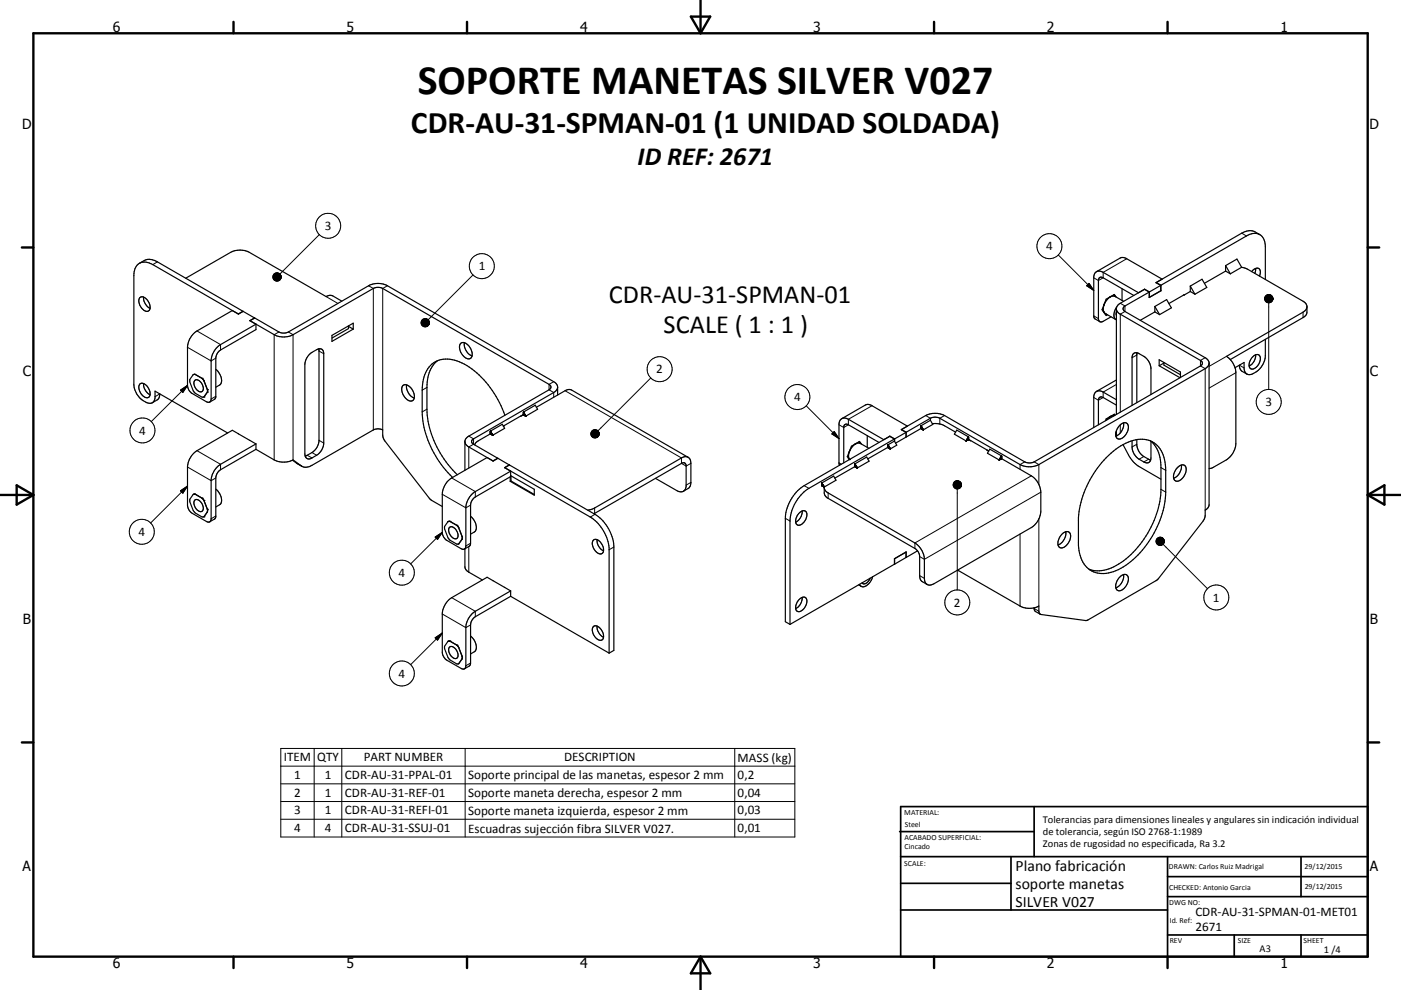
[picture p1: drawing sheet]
<svg xmlns="http://www.w3.org/2000/svg" width="420mm" height="297mm" viewBox="0 0 420 297" stroke-linecap="round" stroke-linejoin="round" font-family="sans-serif">
<g fill="none" stroke="#000" stroke-width=".36">
<path d="M41.8 79a3.9 3.9 0 0 0-1.7 3.7v32.6a5.9 5.9 0 0 0 5.2 5.7l.7-.4 .3-.6 .2-2.6 21.8 12.5M41.8 79l1.4-.8a3.9 3.9 0 0 1 4 .4l25.6 14.8M41.8 79a3.9 3.9 0 0 1 4 .4l25.7 14.8 1.4-.8 3.4 2M367.4 79.7l3.5-2 1.3 2.5M367.4 79.7l1.5 2.4M367.4 79.7v1.6M377.7 70.4l-1.4-.8a3.9 3.9 0 0 0-4 .4l-25.7 14.8M377.7 70.4a3.9 3.9 0 0 0-4 .4l-25.6 14.8M377.7 70.4a4 4 0 0 1 1.7 3.6v9.9M43.1 89.1a3.6 3.6 0 0 1 1.9 3.4M43.1 89.1a1.16 1.16 0 0 0-1.4 .4 1.16 1.16 0 0 0 0 1.4 2.94 2.94 0 0 0 2.6 2.5l.5-.4 .2-.5M43.1 89.1a3.7 3.7 0 0 0 1.9 3.4"/>
<path d="M55.7 83.5l13.4-7.8a6.1 6.1 0 0 1 5.7 0l23 13.3 .9-.4 .8 .1 3 1.6M69.7 93.2l-10.6 6.1a6.2 6.2 0 0 0-2.9 4.9v11.4a3.1 3.1 0 0 0 1.2 2.3l4.5 2.6a.87 .87 0 0 0 1 .1 .87 .87 0 0 0 .4-.9v-11.8a6.5 6.5 0 0 1 2.8-4.5l10.6-6.1M72.8 93.4v.1M72.8 93.4l-1.4 .8M76.3 95.4l-1.4 .8 1.8 1.1M76.3 95.4v.1M76.7 97.3v1.6l-10.6 6.1a3.2 3.2 0 0 0-1.4 2.4v11.7l-.4 .7-1.4 .8M104.5 97.9l1.4 .8M104.5 97.8v.8l-5 2.8M328.7 81.5l7.1-4.1 1.1-.1 11.5 6.4-1.8 1.1 1.4 .8M330.7 93.4l.2 .2M330.9 93.6l.1 .2"/>
<path d="M330.9 91.7l-.1 1 .1 .8M330.9 93.5l.1 .3M331 93.8l3.6 2.1M331 93.8l.2 .2M331 91.3l-.1 .3M331 91.3l-.1 .4M331.1 91v.2M331.3 94.2h.4M332.6 89.3l-1 1-.6 1M332.8 89.1l1.3-.2 2.8 1.5M332.8 89.1l-.2 .2M332.8 89.1l-.3 .1"/>
<path d="M333.1 88.9l-.3 .2M333.9 88.4l.6 .6M334.6 89.1l-.5-.8-2.5 1.5-1.2 3.1 1.2 1.8 .4-.3M334.7 92.8l.4 .8 .8 .7 24 13.8a.87 .87 0 0 1 .6 .9 .87 .87 0 0 1-.6 .8l-49.8 28.8a3.2 3.2 0 0 1-2.9 0l-24-13.9a6.4 6.4 0 0 0-5.7 0l-7.2 4.2M334.7 93.6v1M334.8 92.2a2.72 2.72 0 0 0-.1 3.8M336.4 86.6v3.5M339.9 88.7l-9.2-5.4a.86 .86 0 0 0-1-.1 .86 .86 0 0 0-.4 1v11.4a.86 .86 0 0 0 .4 .9 .86 .86 0 0 0 1-.1l2.4-1.3M343.2 86.8l-1.8 1-10.7-6.1a1.68 1.68 0 0 0-1.8-.3 1.68 1.68 0 0 0-1 1.6v12l.3 .6 1.6 .9M343.2 86.8l1.4 .8M343.2 86.8h.1M344.5 87.6l-7.2 4.2a.89 .89 0 0 0-.6 .8 .89 .89 0 0 0 .6 .9l24 13.8 1.1 1.2 .1 43.2-.4 .7-.8 .6-.1 2.2-.5 1.2-13.3 17.1-.8 .7-21 12-13.7-1.9-.4-.7v-1.8a6.1 6.1 0 0 1-5.7 0l-18.7-10.8"/>
<path d="M344.5 87.6l-1.4-.8-7.6 4.4-.7 1-.1 32.1M344.5 89.2h.1M344.6 87.6v1.6M346.2 93.6l-4.3 2.5M346.2 92l3.6-2.1 1.4 2.5-3.5 2M346.2 92l1.5 2.4M346.2 92v1.6M346.2 93.6l1.5 .8M346.6 84.8h.1M346.6 84.8l1.5 .8M348 87.2h.1M348 85.6v1.7l-3.4 1.9"/>
<path d="M348 85.6l-3.4 2M348.1 85.6v1.6M348.1 87.2l-3.6 2.1v-1.7M355 88.5l-4.5 2.6M356.9 87.5l-2 1M356.9 85.8l3.5-2 1.4 2.4-3.5 2.1M356.9 85.8l1.4 2.5M356.9 85.8v1.7M356.9 87.5l1.4 .8M367.4 81.3l-6.3 3.7M367.4 81.3l1.5 .8M372.2 80.2l1.9 .6 16.9 9.8 .8 1v2.3l-.3 .7-.8 .7-21.9 12.6"/>
<path d="M372.2 80.2l-3.3 1.9M375.3 81.5a1.46 1.46 0 0 1 2.4-.5l.2 .8-.3 1M376.4 80.5l-.2 1.5M391.8 92.2l-.3 .8-.8 .7-23 13.2a6.2 6.2 0 0 1 2.8 4.9v21.3a6.3 6.3 0 0 1-2.8 4.9l-4.2 2.4-1 .2M43.1 115.1a3.6 3.6 0 0 1 1.9 3.3M43.1 115.1a1.15 1.15 0 0 0-1.4 .3 1.15 1.15 0 0 0 0 1.4 2.68 2.68 0 0 0 2.8 2.4l.5-.8M43.1 115.1a3.7 3.7 0 0 0 1.9 3.3M47.9 118.2l-.4 1.5-1.8 1.1M57.9 112.4l-1 1.5v.7a5.1 5.1 0 0 0 4 4.6l.2-.1 1.1-1.5M57.9 112.4h.1M58.5 114.1a2.11 2.11 0 0 1 2.4 2.2 1.01 1.01 0 0 1-.5 1.3 1.01 1.01 0 0 1-1.3-.6 2.36 2.36 0 0 1-.6-2.9zM58.5 112.3l2.1 1.2"/>
<path d="M58.5 112.3l-.6 .1M58.5 112.3l-.5 .1M60.6 113.5l.5 .7M61.1 114.2l1.1 2.7M61.1 114.2h.1M62.2 116.9v.7M64.7 110.8a3.7 3.7 0 0 1 1.3 4.6l-1.3 .8M92.7 106.4l2.2-1.5a1.29 1.29 0 0 1 1.5-.2 1.29 1.29 0 0 1 .7 1.4v26.8a4.6 4.6 0 0 1-2.2 3.7l-1.4 .8a1.3 1.3 0 0 1-1.5 .1 1.3 1.3 0 0 1-.6-1.3v-26.8a4.6 4.6 0 0 1 1.3-3zM95.6 104.7v27.7a4.7 4.7 0 0 1-2.1 3.4l-2 1M99.5 100.6l6.4-3.6v1.7l-6.4 3.7zM120.8 115.6a2.49 2.49 0 0 1 3.2 2.1 1.65 1.65 0 0 1-.8 2.6 3.4 3.4 0 0 1-2.4-4.7zM121.9 115.5a4 4 0 0 0 2.3 4"/>
<path d="M131.1 108.2a9.6 9.6 0 0 0-3.1 8v6.6a29.3 29.3 0 0 0 9.1 19.6M138.2 103a2.34 2.34 0 0 1 3 1.7 2 2 0 0 1-.4 2.9 3.4 3.4 0 0 1-2.6-4.6zM139.2 102.8a3.9 3.9 0 0 0 2.3 4M167.2 118.5l-.1-2.8-.8-1-50.1-29a6.1 6.1 0 0 0-5.7 0l-24.1 13.9a3.1 3.1 0 0 1-2.8 0l-7.2-4.2-1.4 .8 7.2 4.2a6.1 6.1 0 0 0 5.7 0l24-13.9a3.1 3.1 0 0 1 2.8 0l49.9 28.8a.87 .87 0 0 1 .6 .8 .87 .87 0 0 1-.6 .8l-24.6 14.4-.6 1v8.8M167.2 116.3l-.6 1-.6 .5-24 13.9a.85 .85 0 0 0-.6 .8 .85 .85 0 0 0 .6 .8l7.2 4.2M334.7 119.9l-4-2.3a1.69 1.69 0 0 0-1.8-.3 1.69 1.69 0 0 0-1 1.6v9.3M334.7 114l-6 3.4M340.9 105.8l-.1 15M345.1 118.3v-7.7a4.7 4.7 0 0 0-2.2-3.7l-1.4-.8a1.28 1.28 0 0 0-1.5-.2 1.28 1.28 0 0 0-.6 1.4v14.3M347.5 109.7l6.3 3.6M347.5 109.7v-1.8l6.4 3.7v1.6M349 108.9l-1.5 .8"/>
<path d="M349 108.7v.9l4.9 2.8M362.5 109.1l-.4 .8-.8 .7-49.8 28.8a6.3 6.3 0 0 1-5.7 0l-24-13.9a3.2 3.2 0 0 0-2.9 0l-10.7 6.2M371.6 109.6l.4 1.5 1.8 1.1M376.4 106.5a3.6 3.6 0 0 1-1.9 3.3M376.4 106.5a1.15 1.15 0 0 1 1.4 .3 1.15 1.15 0 0 1 0 1.4 2.68 2.68 0 0 1-2.8 2.4l-.5-.8M376.4 106.5a3.5 3.5 0 0 0-1.9 3.3M379.4 101.8v4.9a5.8 5.8 0 0 1-5.2 5.7 1.84 1.84 0 0 1-1.2-2v-1.7l-2.7 1.6M71.4 130.1l5.3 3.1M71.5 130.2l-1.8-1.1-10.6 6.1a6.3 6.3 0 0 0-2.9 4.9v11.4a3.1 3.1 0 0 0 1.4 2.5l4.3 2.4a.86 .86 0 0 0 1 .2 .86 .86 0 0 0 .4-1v-11.8a6.4 6.4 0 0 1 2.8-4.5l10.6-6.1M76.7 134.8l5.5 3.2a6.4 6.4 0 0 0 5.7 0l2.5 1.8a2.79 2.79 0 0 0 3.1-.2l18.4-10.6a3.1 3.1 0 0 1 2.8 0l.1 2.1 .6 1.2 13.3 17.2 .8 .6 3.1 1.9M76.7 134.8l-10.6 6.1a3.1 3.1 0 0 0-1.4 2.5v11.7l-.3 .5-1.5 .9M76.7 133.2v1.6"/>
<path d="M87.7 138.1l2.8 1.8M139.4 132.6l.2 .6 .6 .7 7.6 4.4 1.4-.8M147 130.2l-3.9 2.3-.8 1M147 129.3l3.6-2 .7 1.2-3.6 2.1M147 129.3l.7 1.3M147 129.3v.9M147 130.2l.7 .4M149.2 137.5h.1M151.1 127.7l-.2 .2M151.4 124.6a27.3 27.3 0 0 0-13.6-16 7.3 7.3 0 0 0-9.9 2.6 12.5 12.5 0 0 0-1.3 5.8v6.6a29.2 29.2 0 0 0 9.1 19.6M152.7 139.6l-3.4-2.1-1.4 .8-1.9-1-10.6 6.1a6.2 6.2 0 0 0-2.8 4.9v11.4a3.2 3.2 0 0 0 1.2 2.3l4.5 2.6a.86 .86 0 0 0 .9 .1 .86 .86 0 0 0 .5-.9v-11.4a6.2 6.2 0 0 1 2.8-4.9l10.6-6.1M156.8 124.5l-5.9 3.3"/>
<path d="M156.9 124.4l-.9 .5M156.9 123.6l3.6-2 .7 1.2-3.6 2M156.9 123.6l.7 1.2M156.9 123.6v.8M156.9 124.4l.7 .4M160.8 122.2l8.6-5 .9-.3h.9l35.1 20.3M252.4 125.6l7-4.1 .8-.2 .6 .1 11.2 6.4-1.8 1.1 1.4 .8v1.4M254.3 137.4l.2 .2M254.5 137.6l.2 .3zM254.7 135.4l-.2 .3M254.7 135.4l-.3 1.1 .2 1.1M254.8 135.1l-.1 .3"/>
<path d="M256.2 133.3a1.81 1.81 0 0 1 1.8-.2l2.5 1.4M256.2 133.4l-1 1-.5 1M256.3 140l-6 3.4M256.3 139.2l3.5-2.1 .8 1.3-3.6 2M256.3 139.2l.7 1.2M256.3 139.2v.8M256.3 140l.7 .4M256.7 133l-.5 .4M257.5 132.5l.6 .6M258.2 133.2l-.5-.8-2.4 1.5-1.3 3.1 .7 .9M260 130.7v3.5M263.6 132.7l-9.2-5.3a.85 .85 0 0 0-1-.1 .85 .85 0 0 0-.4 .9v10.7"/>
<path d="M266.2 134.2l-6 3.5M266.2 133.5l.7 1.2M266.2 133.5v.8l.7 .4M266.8 130.9l-1.8 1-10.6-6.1a1.73 1.73 0 0 0-2-.2 1.73 1.73 0 0 0-.9 1.8v11.5l.2 .7M266.8 130.9l1.4 .8M266.8 130.9h.1M268.1 131.7l-1.4-.8-25.6 14.8a12.5 12.5 0 0 0-5.6 9.8v31l1.3 .8M268.1 131.7v.6M268.1 131.7l-25.6 14.8a12.5 12.5 0 0 0-5.7 9.8v31M268.1 132.3l-1.9 1.2M268.1 132.3l.8 1.3-2 1.1M268.2 131.7v.7"/>
<path d="M270.3 128.9h.1M270.3 128.9l1.4 .8v1.4M276.1 128.6l-7.6 4.3M276.1 127.7l2.8-1.6 .8 1.2-2.9 1.7M276.1 127.7l.7 1.3M276.1 127.7v.9M276.1 128.6l.7 .4M279.5 127.1h.5a5.7 5.7 0 0 1 3.2 .6l3.3 1.9M290.4 131.8l6 3.5M290.4 131.9l.6 .3M290.4 131.1l-3.6-2.1-.7 1.3 3.6 2M290.4 131.1l-.7 1.2"/>
<path d="M290.4 131.9l-.7 .4M290.4 131.1v.8M296 135l.4 .4M300.3 137.6l8.9 5.2a6.3 6.3 0 0 1 2.8 4.9v5.7a6.2 6.2 0 0 1-2.8 4.9l-29.2 16.9a1.72 1.72 0 0 1-2 .2 1.72 1.72 0 0 1-.9-1.9v-5.7a6.3 6.3 0 0 0-2.8-4.9l-26-15-.8-.7-.4-.8M300.3 136.8l-.7 1.2M300.3 137.6l-.7 .4M300.3 136.8v.8M300.3 136.8l-3.5-2-.8 1.2 3.6 2M331.7 137.3a15.1 15.1 0 0 1 11.5-5.5 7.5 7.5 0 0 1 6.2 7.6l.1 8.2a28.6 28.6 0 0 1-14.2 23.3 8.1 8.1 0 0 1-9.5-.7 10.1 10.1 0 0 1-2.5-6.6v-8.3a29.7 29.7 0 0 1 8.4-18zM332.6 125.2l-.8 .8M333.1 124.8l-.5 .4M333.9 124.4l.3 .2"/>
<path d="M334 124.7l-1.5 .5M334.3 124.6l-.2-.3-2.5 1.4-.2 .5M334.7 129.2l.1 1.5M334.7 121.5l-4-2.2a.88 .88 0 0 0-1-.1 .88 .88 0 0 0-.4 .9v7.3M334.7 129.5l.1 1.3M334.8 130.7l-.3 .1M335.8 127.5a1.35 1.35 0 0 1 1.9-.6 1.35 1.35 0 0 1 .6 1.8 3.5 3.5 0 0 1-3 3 1.73 1.73 0 0 1-.5-2.6zM336.7 133.4l1.6 3.1a9.1 9.1 0 0 0 3.2 3.5l6.6 3.8M336.8 126.9a4 4 0 0 1-2 3.8M339.4 132.2v1.9a4.6 4.6 0 0 0 2.1 3.7l1.4 .8a1.3 1.3 0 0 0 1.5 .1 1.3 1.3 0 0 0 .7-1.3v-5M340.8 131.9v1.7a4.8 4.8 0 0 0 2.1 3.4l2.1 1M344.9 132.3a9.7 9.7 0 0 1 3.2 8v6.5a28.5 28.5 0 0 1-14.2 23.3 9.3 9.3 0 0 1-7.4 .6"/>
<path d="M354.2 139.5a4 4 0 0 1-2.3 4M57.9 148.3l-1 1.5v.7a5.1 5.1 0 0 0 4 4.6l.2-.1 1.1-1.4M58 148.3h-.1M58.5 150a2.31 2.31 0 0 1 2.5 2.5 .92 .92 0 0 1-.6 1 .92 .92 0 0 1-1.1-.4 2.46 2.46 0 0 1-.8-3.1zM58.5 148.3l2.1 1.2M58.5 148.3h-.6M58.5 148.2v.1M58.5 148.2l-.5 .1M58.5 148.2l2.1 1.3M60.6 149.5l.5 .6M61.1 150.1l1.1 2.7M62.2 152.8v.8"/>
<path d="M62.2 152.8v.7M62.2 153.5v.1M64.7 146.7a3.7 3.7 0 0 1 1.3 4.6l-1.3 .8M134.6 156.4h.3M134.6 156.4l-.3 .1-1 1.4v.8a5.1 5.1 0 0 0 3.9 4.6l.3-.1M134.7 158.3a1.5 1.5 0 0 1 2.3 1.1 1.37 1.37 0 0 1-.4 2.2 2.6 2.6 0 0 1-1.9-3.3zM134.9 156.4l2.1 1.2M137 157.6l.5 .7M137.5 158.3l1 2.7M137.5 158.3h.1M137.5 158.3l1.1 2.7M141.1 154.9a3.7 3.7 0 0 1 1.3 4.6l-1.3 .8"/>
<path d="M151.3 140.3l25.7 14.8a12.7 12.7 0 0 1 5.6 9.2v31.6M153 143.1v1.3M153.1 141.4l-1.8-1.1 1.4-.8 25.7 14.8a12.4 12.4 0 0 1 5.6 9.8v31l-1.4 .8M153.1 142.7l7.1 4.1v1.8l-7.2-4.2M153.1 141.4v1.6l-10.6 6.1a3.2 3.2 0 0 0-1.4 2.4v11.7l-.3 .6-1.5 .9M153.2 144.3l-.2 .1M153.2 144.3l7 4M153.2 142.8v1.5M196.5 143.5l6.4 3.7a1.68 1.68 0 0 0 1.8 .3 1.68 1.68 0 0 0 1-1.6v-6.3a.83 .83 0 0 0-.5-.8 .83 .83 0 0 0-.9 .2l-26.2 15.1M204.9 147.4l1.6-1 .5-.7 .1-6.7a1.72 1.72 0 0 0-.8-1.8 1.72 1.72 0 0 0-2 .2l-26 15-2.1 .6M240.5 153.3a3.6 3.6 0 0 1-1.9 3.4M240.5 153.3a.98 .98 0 0 1 1.4 .8 3.1 3.1 0 0 1-2.7 3.5l-.5-.4-.1-.5"/>
<path d="M240.5 153.3a3.5 3.5 0 0 0-1.9 3.4M246.4 144.9l3.5-2.1 .7 1.3-3.5 2M246.4 144.9l.7 1.2M246.4 144.9v.8l.7 .4M247.1 146.1v2l.9 1.2 26.3 15.2a3 3 0 0 1 1.4 2.5l.2 6.7 .4 .7 1.7 .9M319.5 159.5a4 4 0 0 1-2.3 4M352.9 140.4a1.54 1.54 0 0 1 2.6-.3 3.5 3.5 0 0 1-2.9 4.3 2.13 2.13 0 0 1-.2-3.3zM137.5 163.2h.1M138.5 161.7l-1 1.5M138.5 161v.7M138.5 161h.1M138.5 161.7h.1"/>
<path d="M138.6 161v.7M138.6 161.7l-1.1 1.5M139.4 164.7v5.3l.2 .8 1 .9 4 2.3M147.8 174.2l3.5 2.1M147.9 174.2l-1.9-1-10.6 6.1a6.2 6.2 0 0 0-2.8 4.9v11.4a3.2 3.2 0 0 0 1.4 2.5l4.5 2.6h.7l1.7-1.2 .2-12a3.1 3.1 0 0 1 1.4-2.5l10.6-6.1M151.3 176.2l1.8 1.1M153.1 178.9l29.5 17M153.1 177.3v1.6M153.1 177.3l-10.6 6.1a6.2 6.2 0 0 0-2.8 4.9v11.4l-.4 .9M179 161.9a3.6 3.6 0 0 1 1.9 3.4M179 161.9a1.16 1.16 0 0 0-1.3 .4 1.16 1.16 0 0 0 0 1.4 2.69 2.69 0 0 0 2.8 2.4l.4-.8M179 161.9a3.6 3.6 0 0 0 1.9 3.4"/>
<path d="M240.5 179.2a3.6 3.6 0 0 1-1.9 3.4M240.5 179.2a1.15 1.15 0 0 1 1.3 .4 1.15 1.15 0 0 1 0 1.4 2.86 2.86 0 0 1-2.6 2.5l-.5-.4-.1-.5M240.5 179.2a3.5 3.5 0 0 0-1.9 3.4M257.4 175.5l.8 .4M260.9 173.5a1.7 1.7 0 0 1-2.5 1.4M261.6 173a3.4 3.4 0 0 1-3.3 3l-.6-.7M268.1 169.2h.1M271.6 167.2l.1-1.6-3.6 2v1.7l-31.3 18M271.6 167.3v-1.7l-3.4 2v1.6M275.1 165.3l-6.9 3.9M318.2 160.4a1.52 1.52 0 0 1 2.7-.3 3.5 3.5 0 0 1-2.9 4.3 1.75 1.75 0 0 1-.6-2.6zM335.8 173a1.35 1.35 0 0 1 1.9-.6 1.35 1.35 0 0 1 .6 1.8 3.5 3.5 0 0 1-3 3 1.73 1.73 0 0 1-.5-2.6z"/>
<path d="M336.8 172.4a3.9 3.9 0 0 1-2.3 4M134.7 194.2a1.71 1.71 0 0 1 2.4 1.5 1.13 1.13 0 0 1 .3 1.1 1.13 1.13 0 0 1-1 .8 2.68 2.68 0 0 1-1.7-3.4zM134.7 192.3h.2M134.9 192.3l2.1 1.3M134.9 192.3l-.6 .1-1 1.5v.7a5.1 5.1 0 0 0 3.9 4.6l.3-.1M137 193.6l.5 .6M137.5 194.2l1.1 2.7M137.5 194.2h.1M137.5 199.1h.1M138.5 197.6l-1 1.5M138.5 197.6h.1M138.6 196.9v.7"/>
<path d="M138.6 196.9l-.1 .7M138.6 197.6l-1.1 1.5M141.1 190.8a3.7 3.7 0 0 1 1.3 4.6l-1.3 .8M179 187.8a3.6 3.6 0 0 1 1.9 3.4M179 187.8a1.15 1.15 0 0 0-1.3 .4 1.15 1.15 0 0 0 0 1.4 2.68 2.68 0 0 0 2.8 2.4l.4-.8M179 187.8a3.6 3.6 0 0 0 1.9 3.4M310.1 182.4l.2 .9 1.6 1"/>
</g>
<g fill="none" stroke="#000" stroke-width=".3">
<path d="M47.2 78.6l-1.4 .8M95.7 70.4l-11.8 11.8M317.3 76.5l10.6 10.6M337.8 77.6l-7.1 4.1v1.6l-1.4 .9-1.4-.9M372.3 70l1.4 .8M59.1 99.3l7 4.1v1.6M83.6 99.6l-1.4 .8v37.6M86.4 99.6l1.5 .8v37.6M97.8 89l3.5 2M110.5 85.7l1.4 .8v42.5M116.2 85.7l-1.5 .8v42.5M141.8 82.5l-13.4 13.4"/>
<path d="M326.5 85l1.4 2.1-2.1-1.4zM327.9 94.8l1.4 .8M331.7 94.2l-.3 .2M333.9 88.4l.1 .2M335.9 91l1.4 .8v1.7l-1.4 .8v29.4M380.4 90.9v25.9M390.7 93.7v1.6M47.9 118.2l-1.4 .8M54.1 117l2.1-1.4-1.4 2.1zM56.2 104.2l7.1 4.1 1.4-.9M56.2 115.6l-10.9 10.9M64.7 118.9l-1.4 .8"/>
<path d="M95.6 105.3l1.5 .8M128 116.2l-1.4 .8M166 114.5l-1.4 .8v1.6l1.4 .9v1.4M169.4 117.2l34.9 20.2v1.6l1.4 .8 1.4-.8M195.1 113.4l-15.8 15.9M334.7 115.3l-4 2.3v1.7l-1.4 .8-1.4-.8M340.8 106.5l-1.4 .8M361.3 107.3l-1.4 .8v1.7l1.4 .8v42.4M367.7 106.9l-5.2 3M370.5 111.8l-8 4.6M371.6 109.6l1.4 .8M59.1 135.2l7 4.1v1.6"/>
<path d="M88.9 139l1.5 .8M92.1 136.6l1.4 .8M93.5 135.8l1.4 .8M95.6 132.1l1.5 .8M128 122.8l-1.4 .8M140.6 130.8l1.4 .9v1.6l-1.4 .8v6.3M147 129.3l.7 1.3-.7-.4zM156.9 123.6l.7 1.2-.7-.4zM241.7 121.7l9.8 9.9M250.1 129.5l1.4 2.1-2.1-1.4zM251.5 138.9l.7 .4M256.3 139.2l.7 1.2-.7-.4z"/>
<path d="M257.6 132.5v.1M261.4 121.7l-7 4.1v1.6l-1.4 .8-1.5-.8M266.2 133.5l.7 1.2-.7-.4zM276.1 127.7l.7 1.3-.7-.4zM277.5 124.7l1.4 .8v.6M283.2 124.7l-1.4 .8v1.7M290.4 131.1v.8l-.7 .4zM300.3 136.8v.8l-.7 .4zM307.2 138.6l-1.4 .8v1.4M310.1 138.6l1.4 .8v6M333.9 124.4l.1 .1M335.9 127.5v2.4"/>
<path d="M340.8 133.3l-1.4 .8M342.9 137l-1.4 .8M344.4 137.8l-1.5 .8M54.1 147.3l2.1-1.5-1.4 2.2zM56.2 140.1l7.1 4.1 1.4-.8M56.2 145.8l-11 11.1M64.7 154.8l-1.4 .8M132.6 148.3l7.1 4.1 1.4-.9M132.6 159.7l-9.5 9.5M135.4 143.4l7.1 4.1v1.6M178.3 152.4v1.6M178.4 154.3l-1.4 .8"/>
<path d="M207.1 144.7l-1.4 .8M235.5 155.5l1.3 .8M241.1 145.7l1.4 .8M246.4 144.9l.7 1.2-.7-.4zM248.3 147.9v1.6M287 146.7v30.3M309.2 142.8l-34.9 20.1v1.6M311.5 155.7v26.1M312 147.7l-34.9 20.1-1.4-.8M348.1 146.8l1.4 .8M348.1 140.3l1.4 .8M130.5 161.1l2.1-1.4-1.4 2.1z"/>
<path d="M135.4 179.3l7.1 4.1v1.6M140.6 164v7.7M141.1 163l-1.4 .8M184 164.1l-1.4 .8M275.7 172.7l1.4 .8M305.8 160.2v21.6M348.7 163.3l13.3 13.3M130.5 191.3l2.1-1.4-1.4 2.2zM132.6 184.2l7.1 4.1 1.4-.8M132.6 189.9l-9.5 9.5M141.1 198.9l-1.4 .8M310.1 182.6l1.4 .8"/>
<path d="M84.2 224.5h154.1v26.6h-154.1zM84.2 229.9h154.1M84.2 235.2h154.1M94.2 224.5v26.6M102.5 224.5v26.6M139.5 224.5v26.6M220.3 224.5v26.6M84.2 240.5h154.1M84.2 245.8h154.1"/>
<circle cx="98.4" cy="67.7" r="3.8"/>
<circle cx="144.4" cy="79.8" r="3.8"/>
<circle cx="314.6" cy="73.9" r="3.8"/>
<circle cx="197.8" cy="110.8" r="3.8"/>
<circle cx="239.1" cy="119.1" r="3.7"/>
<circle cx="42.7" cy="129.1" r="3.8"/>
<circle cx="380.4" cy="120.6" r="3.7"/>
<circle cx="42.5" cy="159.5" r="3.7"/>
<circle cx="120.5" cy="171.8" r="3.8"/>
<circle cx="364.7" cy="179.2" r="3.8"/>
<circle cx="287" cy="180.7" r="3.8"/>
<circle cx="120.5" cy="202.1" r="3.8"/>
</g>
<g fill="#000">
<circle cx="60.6" cy="113.5" r=".18"/>
<circle cx="61.1" cy="119.1" r=".18"/>
<circle cx="62.2" cy="116.9" r=".18"/>
<circle cx="62.2" cy="117.6" r=".18"/>
<circle cx="254.7" cy="137.9" r=".18"/>
<circle cx="60.6" cy="149.5" r=".18"/>
<circle cx="61.1" cy="150.1" r=".18"/>
<circle cx="61.1" cy="155" r=".18"/>
<circle cx="62.2" cy="152.8" r=".18"/>
<circle cx="134.3" cy="156.5" r=".18"/>
<circle cx="134.9" cy="156.4" r=".18"/>
<circle cx="137" cy="157.6" r=".18"/>
<circle cx="134.3" cy="192.4" r=".18"/>
<circle cx="134.9" cy="192.3" r=".18"/>
<circle cx="137" cy="193.6" r=".18"/>
</g>
<g fill="#000" stroke="#000" stroke-width=".3">
<path d="M84.2 82.6l.1 .5zM84 82.3l.3 .8zM83.9 82.1l.4 1zM83.6 82l.7 1.1zM83.4 81.9l.9 1.2zM83.1 81.8l.3 .1 .9 1.2zM82.8 81.9l.3-.1 1.2 1.3zM82.6 81.9h.2l1.5 1.2zM82.3 82l.3-.1 1.7 1.2zM82.1 82.2l.2-.2 2 1.1zM82.1 82.2l2.2 .9-2.3-.6zM82 82.5l2.3 .6-2.5-.4z"/>
<path d="M81.8 82.7l2.5 .4-2.5-.1zM81.8 83l2.5 .1-2.5 .1zM81.8 83.2l2.5-.1-2.5 .4zM81.8 83.5l2.5-.4-2.3 .6zM82 83.7l2.3-.6-2.2 .9zM82.1 84l2.2-.9-2 1zM82.3 84.1l2-1-1.7 1.2zM82.6 84.3l1.7-1.2-1.5 1.2zM82.8 84.3l1.5-1.2-1.2 1.2zM84.3 83.1l-.9 1.2h-.3zM84.3 83.1l-.9 1.2zM84.3 83.1l-.7 1.1z"/>
<path d="M84.3 83.1l-.4 1zM84.3 83.1l-.3 .8zM84.3 83.1l-.1 .5zM84.3 83.1v.3zM128.6 96.3l.1 .5zM128.5 96.1l.2 .7zM128.3 95.9l.4 .9zM128.1 95.7l.6 1.1zM127.8 95.6l.9 1.2zM127.5 95.6h.3l.9 1.2zM127.3 95.6h.2l1.2 1.2zM127 95.7l.3-.1 1.4 1.2z"/>
<path d="M126.8 95.8l.2-.1 1.7 1.1zM126.6 96l.2-.2 1.9 1zM126.6 96l2.1 .8-2.3-.6zM126.4 96.2l2.3 .6-2.4-.4zM126.3 96.4l2.4 .4-2.5-.1zM126.2 96.7l2.5 .1-2.5 .2zM126.2 97l2.5-.2-2.4 .4zM126.3 97.2l2.4-.4-2.3 .7zM126.4 97.5l2.3-.7-2.1 .9zM126.6 97.7l2.1-.9-1.9 1.1zM126.8 97.9l1.9-1.1-1.7 1.2zM127 98l1.7-1.2-1.4 1.2z"/>
<path d="M127.3 98l1.4-1.2-1.2 1.3zM128.7 96.8l-1.2 1.3zM128.7 96.8l-.9 1.2zM128.7 96.8l-.6 1.1zM128.7 96.8l-.4 1zM128.7 96.8l-.2 .8zM128.7 96.8l-.1 .6zM128.7 96.8v.3zM326.5 85l1.4 2.1-2.1-1.4zM381.5 89.1l.1 .5zM381.4 88.9l.2 .7zM381.2 88.7l.4 .9z"/>
<path d="M381 88.5l.6 1.1zM380.7 88.4l.9 1.2zM380.4 88.4h.3l.9 1.2zM380.2 88.4h.2l1.2 1.2zM379.9 88.4h.3l1.4 1.2zM379.7 88.6l.2-.2 1.7 1.2zM379.5 88.8l.2-.2 1.9 1zM379.5 88.8l2.1 .8-2.3-.6zM379.3 89l2.3 .6-2.4-.4zM379.2 89.2l2.4 .4-2.5-.1zM379.1 89.5l2.5 .1-2.5 .1zM379.1 89.7l2.5-.1-2.4 .4z"/>
<path d="M379.2 90l2.4-.4-2.3 .6zM379.3 90.2l2.3-.6-2.1 .9zM379.5 90.5l2.1-.9-1.9 1zM379.7 90.6l1.9-1-1.7 1.2zM379.9 90.8l1.7-1.2-1.4 1.2zM380.2 90.8l1.4-1.2-1.2 1.3zM381.6 89.6l-.9 1.2-.3 .1zM381.6 89.6l-.9 1.2zM381.6 89.6l-.6 1.1zM381.6 89.6l-.4 1zM381.6 89.6l-.2 .7zM381.6 89.6l-.1 .5z"/>
<path d="M381.6 89.6v.3zM54.1 117l2.1-1.4-1.4 2.1zM147 129.3l.7 1.3-.7-.4zM156.9 123.6l.7 1.2-.7-.4zM179.5 129.6l.1 .6zM179.4 129.4l.2 .8zM179.2 129.2l.4 1zM179 129l.6 1.2zM178.7 129h.3l.6 1.2zM178.5 128.9l1.1 1.3zM178.2 128.9h.3l1.1 1.3zM177.9 129l.3-.1 1.4 1.3z"/>
<path d="M177.7 129.1l.2-.1 1.7 1.2zM177.5 129.3l.2-.2 1.9 1.1zM177.5 129.3l2.1 .9-2.3-.7zM177.3 129.5l2.3 .7-2.4-.5zM177.2 129.7l2.4 .5-2.5-.2zM177.1 130l2.5 .2-2.5 .1zM177.1 130.3l2.5-.1-2.4 .4zM177.2 130.6l2.4-.4-2.3 .6zM177.3 130.8l2.3-.6-2.1 .8zM177.5 131l2.1-.8-1.9 1zM177.7 131.2l1.9-1-1.7 1.1zM177.9 131.3l1.7-1.1-1.4 1.2z"/>
<path d="M178.2 131.4l1.4-1.2-1.1 1.2zM179.6 130.2l-1.1 1.2zM179.6 130.2l-.9 1.1zM179.6 130.2l-.6 1zM179.6 130.2l-.4 .9zM179.6 130.2l-.2 .7zM179.6 130.2l-.1 .5zM179.6 130.2v.2zM250.1 129.5l1.4 2.1-2.1-1.4zM256.3 139.2l.7 1.2-.7-.4zM266.2 133.5l.7 1.2-.7-.4zM276.1 127.7l.7 1.3-.7-.4z"/>
<path d="M290.4 131.1v.8l-.7 .4zM300.3 136.8v.8l-.7 .4zM54.1 147.3l2.1-1.5-1.4 2.2zM246.4 144.9l.7 1.2-.7-.4zM288.1 144.9l.1 .5zM288 144.7l.2 .7zM287.8 144.5l.4 .9zM287.6 144.4l.6 1zM287.3 144.3l.9 1.1zM287.1 144.2l.2 .1 .9 1.1zM286.8 144.2h.3l1.1 1.2zM286.5 144.3l.3-.1 1.4 1.2z"/>
<path d="M286.3 144.4l.2-.1 1.7 1.1zM286.1 144.6l.2-.2 1.9 1zM286.1 144.6l2.1 .8-2.3-.6zM285.9 144.8l2.3 .6-2.4-.4zM285.8 145l2.4 .4-2.4-.1zM285.8 145.3l2.4 .1-2.4 .2zM285.8 145.6l2.4-.2-2.4 .5zM285.8 145.9l2.4-.5-2.3 .7zM285.9 146.1l2.3-.7-2.1 .9zM286.1 146.3l2.1-.9-1.9 1.1zM286.3 146.5l1.9-1.1-1.7 1.2zM286.5 146.6l1.7-1.2-1.4 1.3z"/>
<path d="M286.8 146.7l1.4-1.3-1.1 1.3zM288.2 145.4l-.9 1.2-.2 .1zM288.2 145.4l-.6 1.2h-.3zM288.2 145.4l-.6 1.2zM288.2 145.4l-.4 1zM288.2 145.4l-.2 .8zM288.2 145.4l-.1 .6zM288.2 145.4v.3zM130.5 161.1l2.1-1.4-1.4 2.1zM349 161.9l.1 .5zM348.8 161.6l.3 .8zM348.6 161.4l.5 1z"/>
<path d="M348.4 161.3l.7 1.1zM348.1 161.2l1 1.2zM347.9 161.1l.2 .1 1 1.2zM347.6 161.2l.3-.1 1.2 1.3zM347.4 161.2h.2l1.5 1.2zM347.1 161.4l.3-.2 1.7 1.2zM346.9 161.5l.2-.1 2 1zM346.9 161.5l2.2 .9-2.4-.6zM346.7 161.8l2.4 .6-2.5-.4zM346.6 162l2.5 .4-2.5-.1zM346.6 162.3l2.5 .1-2.5 .1zM346.6 162.5l2.5-.1-2.5 .4z"/>
<path d="M346.6 162.8l2.5-.4-2.4 .6zM346.7 163l2.4-.6-2.2 .9zM346.9 163.3l2.2-.9-2 1zM347.1 163.4l2-1-1.7 1.2zM347.4 163.6l1.7-1.2-1.5 1.2zM347.6 163.6l1.5-1.2-1.2 1.3zM349.1 162.4l-1.2 1.3zM349.1 162.4l-1 1.2zM349.1 162.4l-.7 1.1zM349.1 162.4l-.5 1zM349.1 162.4l-.3 .8zM349.1 162.4l-.1 .5z"/>
<path d="M349.1 162.4l-.1 .3zM130.5 191.3l2.1-1.4-1.4 2.2z"/>
</g>
<g fill="none" stroke="#000" stroke-width=".71">
<path d="M10 10h400v277h-400zM70 6.6v3.4M140 6.6v3.4M207.1 5h5.8l-2.9 5zM210 0v10M280 6.6v3.4M350 6.6v3.4M6.6 74.2h3.4M410 74.2h3.5M0 148.5h10M5 145.6l5 2.9-5 2.9zM410 148.5h10.1"/>
<path d="M410 148.5l5.1-2.9v5.8zM6.6 222.7h3.4M410 222.7h3.5M70 287v3.4M140 287v3.4M210 287v10M210 287l2.9 5h-5.8zM280 287v3.4M350 287v3.4"/>
</g>
<g fill="none" stroke="#000" stroke-width=".51">
<path d="M269.7 249.5h40.3M270 242h140v45h-140zM270 257h140M303.1 257v16M310 242v15M350 257v30M390.1 257v12M270 265h33.1M270 273h80M350 269h60M350 263h60M350 280.5h60"/>
<path d="M370 280.5v6.5M390.1 280.5v6.5"/>
</g>
<text font-size="12.6" x="125.2" y="28.1">SOPORTE MANETAS SILVER V027</text>
<text font-size="9.4" x="123.2" y="40">CDR-AU-31-SPMAN-01 (1 UNIDAD SOLDADA)</text>
<g font-size="7.9">
<text x="191.2" y="49.4">ID REF: 2671</text>
<text x="182.5" y="91">CDR-AU-31-SPMAN-01</text>
<text x="199" y="100">SCALE ( 1 : 1 )</text>
</g>
<g font-size="4.7">
<text x="304.5" y="261.2">Plano fabricación</text>
<text x="304.5" y="266.6">soporte manetas</text>
<text x="304.5" y="272">SILVER V027</text>
</g>
<g font-size="4.2">
<text x="33.9" y="9.6">6</text>
<text x="103.9" y="9.6">5</text>
<text x="173.9" y="9.6">4</text>
<text x="243.8" y="9.6">3</text>
<text x="313.9" y="9.6">2</text>
<text x="383.9" y="9.6">1</text>
<text x="6.7" y="38.7">D</text>
<text x="410.5" y="38.7">D</text>
<text x="6.9" y="112.9">C</text>
<text x="410.7" y="112.9">C</text>
<text x="6.9" y="187.1">B</text>
<text x="410.7" y="187.1">B</text>
<text x="6.8" y="261.4">A</text>
<text x="410.7" y="261.4">A</text>
<text x="33.9" y="290.4">6</text>
<text x="103.9" y="290.4">5</text>
<text x="173.9" y="290.4">4</text>
<text x="243.8" y="290.4">3</text>
<text x="313.9" y="290.4">2</text>
<text x="383.9" y="290.4">1</text>
</g>
<g font-size="3.9">
<text x="97.4" y="69">3</text>
<text x="313.6" y="75.1">4</text>
<text x="143.5" y="81.1">1</text>
<text x="196.8" y="112">2</text>
<text x="238.1" y="120.4">4</text>
<text x="379.4" y="121.8">3</text>
<text x="41.7" y="130.4">4</text>
<text x="41.6" y="160.8">4</text>
<text x="119.5" y="173.1">4</text>
<text x="286" y="182">2</text>
<text x="363.6" y="180.5">1</text>
<text x="119.5" y="203.3">4</text>
<text x="85.1" y="228.4">ITEM</text>
<text x="88.2" y="233.8">1</text>
<text x="95.1" y="228.4">QTY</text>
<text x="97.4" y="233.8">1</text>
<text x="103.4" y="233.8">CDR-AU-31-PPAL-01</text>
<text x="109.1" y="228.4">PART NUMBER</text>
<text x="140.4" y="233.8">Soporte principal de las manetas, espesor 2 mm</text>
<text x="169.2" y="228.4">DESCRIPTION</text>
<text x="221.1" y="228.5">MASS (kg)</text>
<text x="221.1" y="233.8">0,2</text>
<text x="88.2" y="239.1">2</text>
<text x="97.4" y="239">1</text>
<text x="103.4" y="239.1">CDR-AU-31-REF-01</text>
<text x="140.4" y="239.2">Soporte maneta derecha, espesor 2 mm</text>
<text x="221.1" y="239.1">0,04</text>
<text x="88.2" y="244.3">3</text>
<text x="97.4" y="244.3">1</text>
<text x="103.4" y="244.3">CDR-AU-31-REFI-01</text>
<text x="140.4" y="244.4">Soporte maneta izquierda, espesor 2 mm</text>
<text x="221.1" y="244.3">0,03</text>
<text x="88.2" y="249.7">4</text>
<text x="97.4" y="249.7">4</text>
<text x="103.4" y="249.7">CDR-AU-31-SSUJ-01</text>
<text x="140.4" y="249.8">Escuadras sujección fibra SILVER V027.</text>
<text x="221.1" y="249.7">0,01</text>
<text x="358.4" y="274.9">CDR-AU-31-SPMAN-01-MET01</text>
<text x="358.4" y="279.4">2671</text>
</g>
<g font-size="3.1">
<text x="312.7" y="246.8">Tolerancias para dimensiones lineales y angulares sin indicación individual</text>
<text x="312.7" y="250.4">de tolerancia, según ISO 2768-1:1989</text>
<text x="312.7" y="254">Zonas de rugosidad no especificada, Ra 3.2</text>
<text x="377.6" y="285.6">A3</text>
<text x="396.9" y="285.9">1 /4</text>
</g>
<g font-size="2.4">
<text x="271.1" y="244.4">MATERIAL:</text>
<text x="271.2" y="252">ACABADO SUPERFICIAL:</text>
<text x="271.3" y="248">Steel</text>
<text x="271.2" y="254.7">Cincado</text>
<text x="271.1" y="259.7">SCALE:</text>
<text x="350.4" y="260.8">DRAWN: Carlos Ruiz Madrigal</text>
<text x="391.1" y="260.6">29/12/2015</text>
<text x="350.5" y="267">CHECKED: Antonio Garcia</text>
<text x="391.2" y="266.7">29/12/2015</text>
<text x="350.5" y="271.4">DWG NO:</text>
<text x="350.7" y="276.9">Id. Ref:</text>
<text x="350.7" y="282.8">REV</text>
<text x="371.1" y="282.9">SIZE</text>
<text x="390.8" y="283">SHEET</text>
</g>
</svg>
